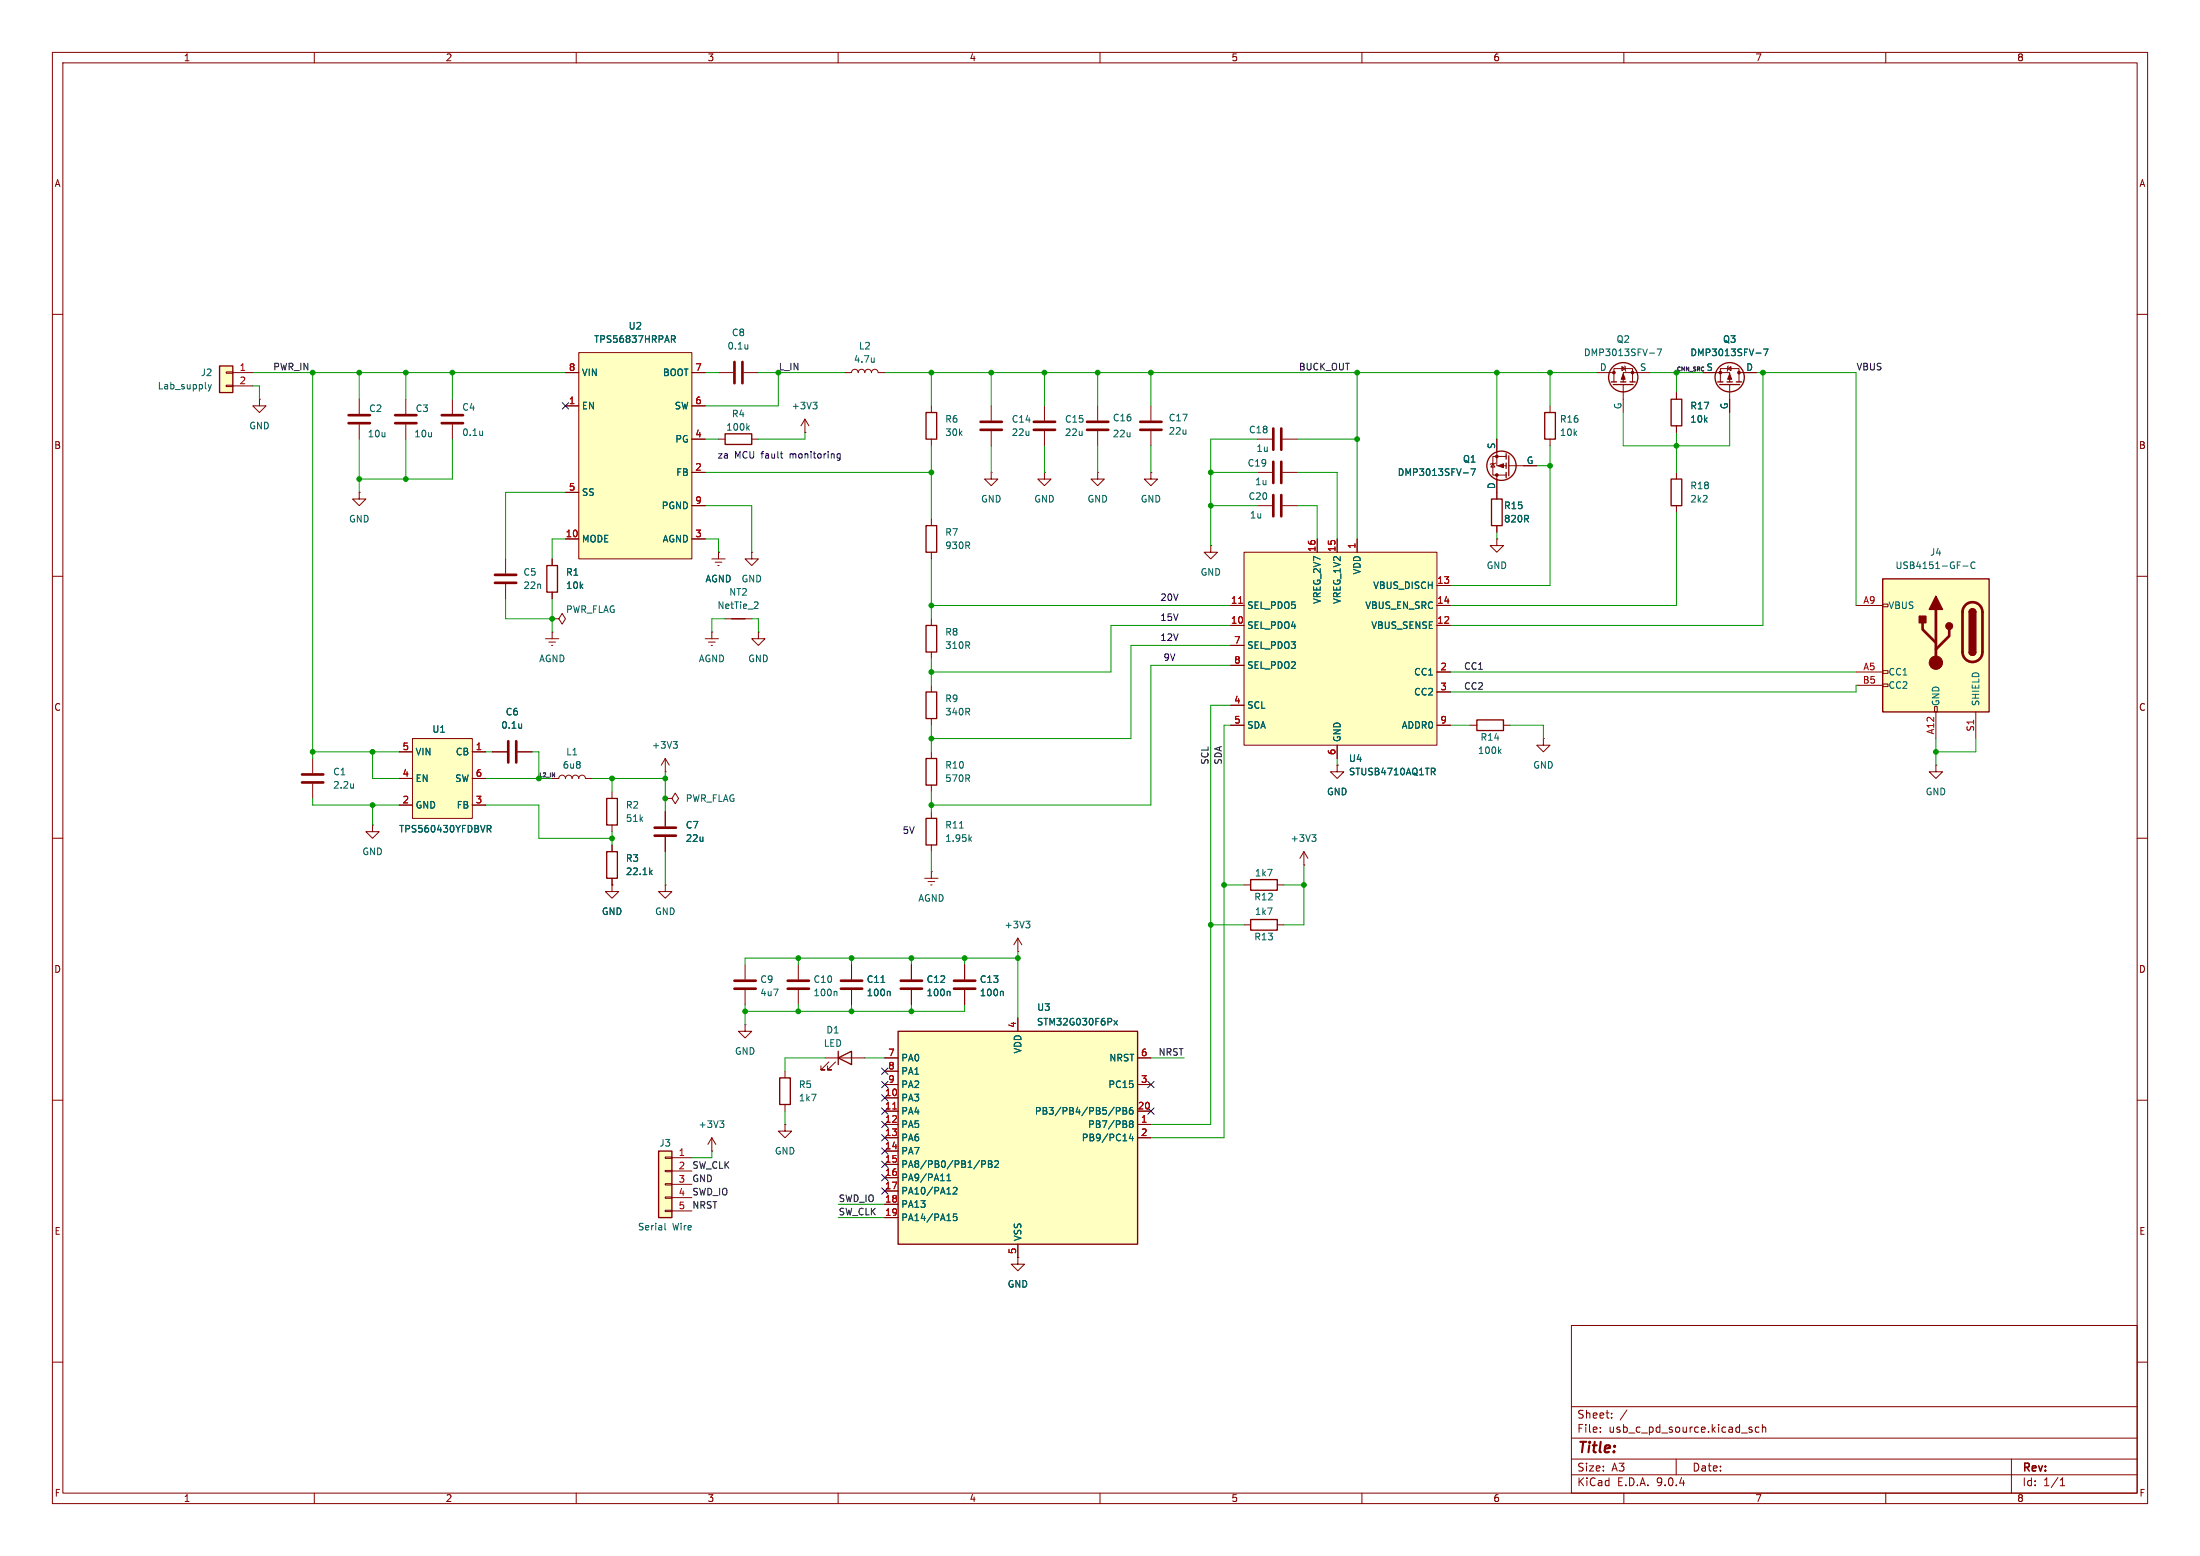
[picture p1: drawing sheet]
<svg xmlns="http://www.w3.org/2000/svg" width="420mm" height="297mm" viewBox="0 0 420 297" stroke-linecap="round" stroke-linejoin="round" font-family="sans-serif">
<g fill="none" stroke="#840000" stroke-width=".19">
<path d="M10 10h400v277h-400zM12 12h396v273h-396zM60 10v2M110 10v2M160 10v2M210 10v2M260 10v2M310 10v2M360 10v2M10 60h2M199.4 77.5v2.8M209.5 77.5v2.8"/>
<path d="M219.7 77.5v2.8M295.9 77.5v1.2M304.8 71.1h3.3M308.1 72.9v-2.5h3.6v2.5M309.6 70l.7 .4-.7 .3zM309.9 73.4v5.3M310.1 69.9l.3 1M315 71.1h-5.1v1.8M320 74.9v1.3M325.1 71.1h5.1v1.8M328.4 72.9v-2.5h3.6v2.5M329.8 70.4l.7-.4v.7z"/>
<path d="M329.9 69.9l-.2 1M330.2 73.4v5.3M332 71.1h3.3M408 60h2M137.2 83.8h1.2M143.5 83.8h1.3M153.7 82.6h.1M153.7 80l-.8 1.3M153.7 80l.7 1.3M153.7 80v2.6M189.2 90.2v1.2h1.3l-1.3 1.3-1.2-1.3h1.2M189.2 90.2h.1"/>
<path d="M199.4 90.2v1.2h1.3l-1.3 1.3-1.3-1.3h1.3M199.4 90.2h.1M199.4 82.3v2.8M209.5 90.2v1.2h1.3l-1.3 1.3-1.2-1.3h1.2M209.5 90.2h.1M209.5 82.3v2.8M219.7 82.3v2.8M240 83.8h2.8M244.9 83.8h2.7M295.9 83.8v1.3M320 81.3v1.3M320 90.2v1.2"/>
<path d="M320 96.5v1.3M10 110h2M96.5 106.7v2.8M96.5 111.5v2.8M135.9 106.7h2.5M136.5 107.3h1.3M137 108h.3M137.2 105.4h.1M137.2 105.4v1.3M177.8 118.1v1.3M408 110h2M177.8 124.5v1.2"/>
<path d="M280.7 138.4h1.2M287 138.4h1.3M10 160h2M127 152.4h1.3l.6-1 .6 1-.6 1-.6-1M127 152.4h.1M127 147.3h.1M127 144.8l-.8 1.3M127 144.8l.8 1.3M127 144.8v2.5M127 154.9v2.8M127 159.8v2.8M294.6 141v1.2h1.3l-1.3 1.3-1.2-1.3h1.2"/>
<path d="M294.6 141h.1M369.6 146.1v1.2h1.2l-1.2 1.3-1.3-1.3h1.3M369.6 146.1h.1M408 160h2M116.8 168.9v1.3h1.3l-1.3 1.3-1.2-1.3h1.2M116.8 168.9h.1M116.8 161.3v1.3M116.8 167.6v1.3M194.3 179.1l-.8 1.2M194.3 179.1l.8 1.2M194.3 179.1v2.5M237.5 176.5h1.3"/>
<path d="M237.5 168.9h1.3M243.8 176.5h1.3M243.8 168.9h1.3M142.2 184.2v2.7M142.2 189v2.8M174 184.2v2.7M174 189v2.8M184.1 184.2v2.7M184.1 189v2.8M194.3 181.6h.1M10 210h2M408 210h2"/>
<path d="M300 253h108v32h-108zM10 260h2M300 278.5h108M300 274.5h108M300 268.5h108M305.5 273.2v.2M305.5 272.5v.1M307.7 270.5v.2M307.7 269.8v.1M310.6 269.1l-1.3 1.9M320 278.5v3M333.9 272.8l.5 .2 .1 .1-.1 .2-.4 .1"/>
<path d="M333.9 272.5h.5M335.8 272.5l-.4-.1-.3 .3 .1 .6h.6M336.4 272.5l.3-.1 .3 .1 .1 .9M336.4 271.9v1.5M384 278.5v6.5M408 260h2M60 285v2M110 285v2M160 285v2M210 285v2M260 285v2M300 281.5h108"/>
<path d="M310 285v2M360 285v2M393.3 283.6h.9M393.3 282.5l.4-.4v1.5"/>
</g>
<g fill="none" stroke="#840000" stroke-width=".51">
<path d="M197.4 82h4M197.4 80.5h4M207.5 82h4.1M207.5 80.5h4.1M217.7 82h4M217.7 80.5h4M243.1 81.8v4.1M244.6 81.8v4.1M94.5 109.7h4.1M94.5 111.3h4.1M125 159.5h4M125 158h4"/>
<path d="M140.2 187.2h4.1M140.2 188.7h4.1M172 187.2h4M172 188.7h4M182.1 187.2h4.1M182.1 188.7h4.1"/>
</g>
<g fill="none" stroke="#840000" stroke-width=".25">
<path d="M294.9 78.7h2v5.1h-2zM307.6 72.9h1M308 73.4h3.8M309.4 72.9h1M311.1 72.9h1.1M319 76.2h2.1v5.1h-2.1zM327.9 72.9h1M328.3 73.4h3.8M329.7 72.9h1M331.5 72.9h1M138.4 82.8h5.1v2h-5.1zM319 91.4h2.1v5.1h-2.1z"/>
<path d="M176.8 119.4h2v5.1h-2zM281.9 137.4h5.1v2h-5.1zM115.8 162.6h2.1v5h-2.1zM238.8 175.5h5v2h-5zM238.8 167.9h5v2h-5z"/>
<circle cx="309.9" cy="72" r="2.79"/>
<circle cx="330.2" cy="72" r="2.79"/>
</g>
<g fill="#840000" stroke="#840000" stroke-width=".19">
<path d="M330.2 71.4l.4 1h-.8z"/>
<path d="M309.9 71.4l.4 1h-.8z"/>
<circle cx="332" cy="71.1" r=".25"/>
<circle cx="328.4" cy="71.1" r=".25"/>
<circle cx="308.1" cy="71.1" r=".25"/>
<circle cx="311.7" cy="71.1" r=".25"/>
</g>
<g fill="none" stroke="#006464" stroke-width=".19">
<path d="M155.2 76.8h.8l-.5 .5M155.7 77.3l.3 .2v.3l-.3 .2M314.9 67.4h1M316.4 66.6h.8l-.5 1.3M335.2 67.4h1M336.7 66.6h.8l-.5 1.3M142.7 81.6l.4 .5M143.1 81.3l-.5 .5M128.5 141.5h.8l-.4 .5M129.1 142l.2 .3v.3l-.2 .2M286.2 143.4l.4 .4M286.6 143l-.5 .5"/>
<path d="M124.1 166.5l.4 .4M124.5 166.1l-.5 .5M195.8 175.8h.8l-.4 .5M196.4 176.3l.2 .3v.3l-.2 .2M181.2 189.2l.2 .2v.7M191.3 189.2l.2 .2v.7"/>
</g>
<path d="M110.5 67.3h21.6v39.4h-21.6z" fill="#ffffc2"/>
<g fill="none" stroke="#840000" stroke-width=".19">
<path d="M107.9 71.1h2.6M107.9 77.5h2.6M110.5 67.3h21.6v39.4h-21.6zM132.1 71.1h2.5M132.1 77.5h2.5M107.9 94h2.6M132.1 83.8h2.5M132.1 90.2h2.5M132.1 96.5h2.5M105.4 106.7v1.3M105.4 113v1.3M107.9 102.9h2.6"/>
<path d="M132.1 102.9h2.5"/>
</g>
<path d="M128.2 64.1h.5l.2 .2-.1 .4h-.6M128.5 64.7l.4 .6" fill="none" stroke="#006464" stroke-width=".19"/>
<path d="M104.4 108h2v5h-2z" fill="none" stroke="#840000" stroke-width=".25"/>
<path d="M237.5 105.4h36.8v36.8h-36.8z" fill="#ffffc2"/>
<g fill="none" stroke="#840000" stroke-width=".19">
<path d="M177.8 77.5v1.2M189.2 77.5v2.8M177.8 83.8v1.3M177.8 99.1v1.2M189.2 82.3v2.8M219.7 90.2v1.2h1.3l-1.3 1.3-1.3-1.3h1.3M219.7 90.2h.1M240 96.5h2.8M240 90.2h2.8M244.9 96.5h2.7M244.9 90.2h2.7M285 88.5l.4 .7h-.8z"/>
<path d="M285.5 88.4l-1 .2M285.7 83.8v5.1h1.8M285.7 90.7v4.6M287.5 87.1h-2.5v3.6h2.5M288 88.9h5.4M143.5 105.4v1.3h1.3l-1.3 1.3-1.3-1.3h1.3M143.5 105.4h.1M177.8 105.4v1.3M231.1 104.1v1.3h1.3l-1.3 1.3-1.2-1.3h1.2M231.1 104.1h.1M234.9 115.6h2.6M234.9 119.4h2.6"/>
<path d="M237.5 105.4h36.8v36.8h-36.8zM251.5 102.9v2.5M255.3 102.9v2.5M259.1 102.9v2.5M274.3 115.6h2.6M274.3 119.4h2.6M274.3 111.8h2.6M285.7 102.9v1.2h1.3l-1.3 1.3-1.2-1.3h1.2M285.7 102.9h.1M285.7 100.3v1.3M144.8 120.7v1.2h1.2l-1.2 1.3-1.3-1.3h1.3M144.8 120.7h.1"/>
<path d="M177.8 130.8v1.3M177.8 137.2v1.2M234.9 123.2h2.6M234.9 127h2.6M234.9 134.6h2.6M234.9 138.4h2.6M274.3 138.4h2.6M274.3 128.3h2.6M274.3 132.1h2.6M116.8 151.1v1.3M116.8 157.5v1.3M177.8 143.5v1.3"/>
<path d="M177.8 149.9v1.2M177.8 154.9v1.3M255.3 146.1v1.2h1.2l-1.2 1.3-1.3-1.3h1.3M255.3 146.1h.1M255.3 142.2v2.6M127 168.9v1.3h1.3l-1.3 1.3-1.3-1.3h1.3M127 168.9h.1M176.5 167.6h2.6M177.2 168.3h1.2M177.7 168.9h.2M177.8 166.4h.1M177.8 161.3v1.3"/>
<path d="M177.8 166.4v1.2M248.9 165.1h.1M248.9 162.6l-.7 1.2M248.9 162.6l.8 1.2M248.9 162.6v2.5M152.4 184.2v2.7M152.4 189v2.8M162.6 184.2v2.7M162.6 189v2.8"/>
</g>
<path d="M236.5 115.2h.7" fill="none" stroke="#a90000" stroke-width=".19"/>
<path d="M279.3 90.3h1M280.8 89.5h.8l-.5 1.2M183.2 158.1h.7M185.5 159.8l-.5 .4M250.4 159.3h.8l-.4 .5M251 159.8l.2 .3v.3l-.2 .2M273.2 146.6h.5l.3 .3-.1 .3-.7 .1M273.6 147.3l.4 .6M185.1 160.1l.4 .5M159.6 189.2l.2 .2v.7M168.2 187.5h.7M169.8 189.2l.1 .2v.7" fill="none" stroke="#006464" stroke-width=".19"/>
<path d="M187.2 82h4.1M187.2 80.5h4.1M243.1 88.1v4.1M243.1 94.5v4.1M244.6 88.1v4.1M244.6 94.5v4.1M150.4 187.2h4M150.4 188.7h4M160.5 187.2h4.1M160.5 188.7h4.1" fill="none" stroke="#840000" stroke-width=".51"/>
<g fill="none" stroke="#840000" stroke-width=".25">
<path d="M176.8 78.7h2v5.1h-2zM284.7 95.3h2.1v5h-2.1zM287.5 86.6v1M287.5 88.4v1M287.5 90.2v1M288 87v3.8M176.8 100.3h2v5.1h-2zM176.8 132.1h2v5.1h-2zM115.8 152.4h2.1v5.1h-2.1zM176.8 144.8h2v5.1h-2zM176.8 156.2h2v5.1h-2z"/>
<circle cx="286.6" cy="88.9" r="2.79"/>
</g>
<g fill="#840000" stroke="#840000" stroke-width=".19">
<path d="M286 88.9l1-.4v.8z"/>
<circle cx="285.7" cy="90.7" r=".25"/>
<circle cx="285.7" cy="87.1" r=".25"/>
</g>
<path d="M359.4 110.5h20.3v25.4h-20.3z" fill="#ffffc2"/>
<g fill="none" stroke="#840000" stroke-width=".19">
<path d="M137.2 71.1h2.8M142 71.1h2.8M105.4 118.1h1.3l.6-1 .6 1-.6 1-.6-1M105.4 118.1h.1M354.3 115.6h5.1M359.4 115.3h1v.5h-1zM104.1 121.9h2.6M104.8 122.6h1.2M105.3 123.2h.2M105.4 120.7h.1M105.4 120.7v1.2M134.6 121.9h2.6"/>
<path d="M135.3 122.6h1.2M135.8 123.2h.2M135.9 120.7h.1M135.9 120.7v1.2M354.3 128.3h5.1M354.3 130.8h5.1M359.4 128h1v.5h-1zM359.4 130.6h1v.5h-1zM369.3 134.9h.5v1h-.5zM369.6 135.9v5.1M377.2 135.9v5.1M59.7 144.8v2.8"/>
<path d="M59.7 149.6v2.8M71.1 157.5v1.3h1.3l-1.3 1.2-1.3-1.2h1.3M71.1 157.5h.1M94 143.5h2.8M98.8 143.5h2.8"/>
</g>
<path d="M359.4 110.5h20.3v25.4h-20.3zM375.9 116.8a.64 .64 0 0 1 .7-.6 .64 .64 0 0 1 .6 .6M375.9 124.5a.64 .64 0 0 0 .7 .6 .64 .64 0 0 0 .6-.6" fill="none" stroke="#840000" stroke-width=".25"/>
<path d="M140.2 69.1v4.1M141.7 69.1v4.1M367 118.9v1.2l2.6 2.6M369.6 116.3v10.2M375.2 115.5a1.91 1.91 0 0 1 2.1-.4 1.91 1.91 0 0 1 1.2 1.7v7.7a1.91 1.91 0 0 1-1.9 1.9 1.91 1.91 0 0 1-2-1.9l.1-7.8 .1-.6zM372.1 120.1v1.3l-2.5 2.6M57.7 147.8h4M57.7 149.4h4M97 141.5v4M98.6 141.5v4" fill="none" stroke="#840000" stroke-width=".51"/>
<g fill="#840000" stroke="#840000" stroke-width=".25">
<path d="M375.9 116.8h1.3v7.7h-1.3z"/>
<path d="M376.1 116.4a.64 .64 0 0 1 .7-.1 .64 .64 0 0 1 .4 .5h-1.3z"/>
<path d="M375.9 124.5h1.3a.64 .64 0 0 1-.6 .6 .64 .64 0 0 1-.7-.6z"/>
<path d="M369.6 113.8l1.2 2.5h-2.5z"/>
<path d="M366.4 117.6h1.3v1.3h-1.3z"/>
<circle cx="372.1" cy="119.5" r=".63"/>
</g>
<circle cx="369.6" cy="126.5" r="1.27" fill="#840000" stroke="#840000" stroke-width=".19"/>
<path d="M142.8 65.8v.8M142.8 66.5l-.1 .1M374.7 108h1M377 107.4a.6 .6 0 0 0-.8 .4 .6 .6 0 0 0 .6 .7l.2-.1M99.6 138.2v.8M99.6 138.9h-.1M67.5 149.6v.8M67.5 150.3l-.1 .1" fill="none" stroke="#006464" stroke-width=".19"/>
<path d="M78.7 141h11.5v15.2h-11.5z" fill="#ffffc2"/>
<path d="M76.2 143.5h2.5M76.2 148.6h2.5M76.2 153.7h2.5M78.7 141h11.5v15.2h-11.5zM90.2 143.5h2.5M90.2 148.6h2.5M90.2 153.7h2.5M105.4 148.6h1.3a.64 .64 0 0 1 .6-.6 .64 .64 0 0 1 .6 .6 .64 .64 0 0 1 .7-.6 .64 .64 0 0 1 .6 .6 .64 .64 0 0 1 .7-.6 .64 .64 0 0 1 .6 .6 .64 .64 0 0 1 .6-.6 .64 .64 0 0 1 .7 .6h1.2" fill="none" stroke="#840000" stroke-width=".19"/>
<path d="M93 157.6h.5l.2 .2-.1 .4h-.6M93.3 158.2l.4 .6" fill="none" stroke="#006464" stroke-width=".19"/>
<path d="M41.9 69.9h2.5v5h-2.5z" fill="#ffffc2"/>
<path d="M41.9 69.9h2.5v5h-2.5zM139.7 118.1h2.5M160 201.9l2.6-1.2v2.5zM160 200.7v2.5" fill="none" stroke="#840000" stroke-width=".25"/>
<g fill="none" stroke="#840000" stroke-width=".19">
<path d="M43.2 71h1.2v.2h-1.2zM43.2 73.5h1.2v.3h-1.2zM44.4 71.1h3.9M44.4 73.7h3.9M49.5 76.2v1.3h1.3l-1.3 1.2-1.2-1.2h1.2M49.5 76.2h.1M68.6 76.2v2.8M77.5 76.2v2.8M86.4 76.2v2.8M68.6 94v1.3h1.2l-1.2 1.2-1.3-1.2h1.3M68.6 94h.1M68.6 81v2.8"/>
<path d="M77.5 81v2.8M86.4 81v2.8M138.4 118.1h5.1M157.5 201.9h7.6M158.2 202.7l-1.5 1.5h.8h-.8v-.7M159.5 202.7l-1.5 1.5h.7h-.7v-.7"/>
</g>
<path d="M39.7 73.4l.3 .8M40 74.2l-.3 .5M40.3 73.4l-.3 .8M92.1 82.3v.8M92.1 83v.1M144.5 114.9l.2 .2v.3l-.8 .7h.8" fill="none" stroke="#006464" stroke-width=".19"/>
<path d="M66.5 79.2h4.1M75.4 79.2h4.1M84.3 79.2h4.1M66.5 80.8h4.1M75.4 80.8h4.1M84.3 80.8h4.1" fill="none" stroke="#840000" stroke-width=".51"/>
<path d="M171.4 196.9h45.8v40.6h-45.8z" fill="#ffffc2"/>
<path d="M171.4 196.9h45.8v40.6h-45.8z" fill="none" stroke="#840000" stroke-width=".25"/>
<g fill="none" stroke="#840000" stroke-width=".19">
<path d="M142.2 195.6v1.3h1.3l-1.3 1.2-1.2-1.2h1.2M142.2 195.6h.1M194.3 194.3v2.6M135.9 219.7h.1M135.9 217.2l-.8 1.2M135.9 217.2l.8 1.2M135.9 217.2v2.5M168.9 201.9h2.5M168.9 207h2.5M168.9 212.1h2.5M168.9 214.6h2.5M168.9 217.2h2.5"/>
<path d="M168.9 204.5h2.5M168.9 209.6h2.5M168.9 219.7h2.5M217.2 201.9h2.5M217.2 207h2.5M217.2 212.1h2.5M217.2 214.6h2.5M217.2 217.2h2.5M168.9 222.2h2.5M168.9 224.8h2.5M168.9 227.3h2.5M168.9 229.9h2.5"/>
<path d="M168.9 232.4h2.5M194.3 237.5v2.5M194.3 240v1.3h1.3l-1.3 1.3-1.3-1.3h1.3M194.3 240h.1"/>
</g>
<g fill="none" stroke="#006464" stroke-width=".19">
<path d="M212.7 194.8l.6 .9M213.3 194.8l-.6 .9M137.4 213.9h.8l-.4 .5M137.9 214.4l.3 .3v.3l-.3 .2M213.1 212.1l.6-.1 .1-.2v-.3l-.7-.1v1.3M214.4 211.4h.4l.2 .2-.2 .4 .2 .1 .1 .3-.2 .3h-.5zM214.4 212h.4M215.8 214.5l-.2-.3 .2-.3h.3l.2 .3-.2 .3M215.8 214.5l-.2 .2 .1 .4 .1 .1 .4-.1 .1-.1v-.3l-.2-.2M215.8 214.5h.3M215.9 216.4l-.3 .9h.8M216.2 211.4l-.4 .1a.86 .86 0 0 0 0 1.2l.5-.2v-.4l-.2-.2h-.4l-.1 .2"/>
<path d="M216.2 216.9v.8M180.8 225.4h.7M180.8 224.5l.3-.4v1.3M182 226.8l.5-.2 .2 .4-.8 .9h.8M182.6 231.7h-.6v.6l.2-.1 .4 .1 .1 .1-.1 .5-.1 .1-.5-.1M187.4 222.2h.6l.1-.2v-.3l-.7-.1v1.2M188.7 221.6h.4l.3 .2-.3 .4 .3 .1v.3l-.2 .2h-.5zM188.7 222.2h.4M189.9 221.7l.5-.1 .2 .3-.8 .9h.8"/>
</g>
<path d="M170.4 211.7h.7" fill="none" stroke="#a90000" stroke-width=".19"/>
<path d="M125.7 219.7h2.6v12.7h-2.6z" fill="#ffffc2"/>
<path d="M125.7 219.7h2.6v12.7h-2.6zM148.8 205.7h2.1v5.1h-2.1z" fill="none" stroke="#840000" stroke-width=".25"/>
<g fill="none" stroke="#840000" stroke-width=".19">
<path d="M107.9 71.1h2.6M107.9 77.5h2.6M132.1 71.1h2.5M132.1 77.5h2.5M161.3 71.1h1.3a.64 .64 0 0 1 .6-.6 .64 .64 0 0 1 .6 .6 .64 .64 0 0 1 .7-.6 .64 .64 0 0 1 .6 .6 .64 .64 0 0 1 .6-.6 .64 .64 0 0 1 .7 .6 .64 .64 0 0 1 .6-.6 .64 .64 0 0 1 .6 .6h1.3M320 74.9v1.3M325.1 71.1h2.6M330.2 76.2v2.5M332.7 71.1h2.6M107.9 94h2.6M132.1 83.8h2.5M132.1 90.2h2.5"/>
<path d="M132.1 96.5h2.5M285.7 83.8v2.6M285.7 91.4v3.9M290.8 88.9h2.6M320 81.3v1.3M105.4 106.7v1.3M105.4 113v1.3M107.9 102.9h2.6M132.1 102.9h2.5M137.2 105.4h.1M234.9 115.6h2.6M234.9 119.4h2.6"/>
<path d="M251.5 102.9v2.5M255.3 102.9v2.5M259.1 102.9v2.5M274.3 115.6h2.6M274.3 119.4h2.6M274.3 111.8h2.6M285.7 100.3v1.3M234.9 123.2h2.6M234.9 127h2.6M234.9 134.6h2.6M234.9 138.4h2.6M274.3 138.4h2.6"/>
<path d="M274.3 128.3h2.6M274.3 132.1h2.6M76.2 143.5h2.5M76.2 148.6h2.5M76.2 153.7h2.5M90.2 143.5h2.5M90.2 148.6h2.5M90.2 153.7h2.5M94 143.5h2.8M98.8 143.5h2.8M127 154.9v2.8M127 159.8v2.8"/>
<path d="M255.3 146.1h.1M255.3 142.2v2.6M116.8 168.9h.1M116.8 161.3v1.3M116.8 167.6v1.3M162.6 184.2v2.7M162.6 189v2.8M174 184.2v2.7M174 189v2.8M184.1 184.2v2.7M184.1 189v2.8M194.3 194.3v2.6"/>
<path d="M149.9 214.6v1.3h1.2l-1.2 1.3-1.3-1.3h1.3M149.9 214.6h.1M149.9 204.5v1.2M149.9 210.8v1.3M168.9 201.9h2.5M168.9 207h2.5M168.9 212.1h2.5M168.9 214.6h2.5M168.9 217.2h2.5M168.9 204.5h2.5M168.9 209.6h2.5M168.9 219.7h2.5"/>
<path d="M217.2 201.9h2.5M217.2 207h2.5M217.2 212.1h2.5M217.2 214.6h2.5M217.2 217.2h2.5M127 220.9h1.3v.2h-1.3zM127 223.4h1.3v.2h-1.3zM127 225.9h1.3v.3h-1.3zM127 228.5h1.3v.2h-1.3zM127 231h1.3v.3h-1.3zM128.3 221h3.8M128.3 223.5h3.8"/>
<path d="M128.3 226.1h3.8M128.3 228.6h3.8M128.3 231.1h3.8M168.9 222.2h2.5M168.9 224.8h2.5M168.9 227.3h2.5M168.9 229.9h2.5M168.9 232.4h2.5M194.3 237.5v2.5M194.3 240h.1"/>
</g>
<g fill="none" stroke="#006464" stroke-width=".19">
<path d="M128.2 64.1h.5l.2 .2-.1 .4h-.6M128.5 64.7l.4 .6M166.9 68.3v.9M166.9 69l-.1 .1M335.2 67.4h1M336.7 66.6h.8l-.5 1.3M279.3 90.3h1M280.8 89.5h.8l-.5 1.2M99.6 138.2v.8M99.6 138.9h-.1M93 157.6h.5l.2 .2-.1 .4h-.6M93.3 158.2l.4 .6"/>
<path d="M273.2 146.6h.5l.3 .3-.1 .3-.7 .1M273.6 147.3l.4 .6M124.1 166.5l.4 .4M124.5 166.1l-.5 .5M168.2 187.5h.7M169.8 189.2l.1 .2v.7M181.2 189.2l.2 .2v.7M191.3 189.2l.2 .2v.7M212.7 194.8l.6 .9M213.3 194.8l-.6 .9M213.1 212.1l.6-.1 .1-.2v-.3l-.7-.1v1.3M214.4 211.4h.4l.2 .2-.2 .4 .2 .1 .1 .3-.2 .3h-.5z"/>
<path d="M214.4 212h.4M215.8 214.5l-.2-.3 .2-.3h.3l.2 .3-.2 .3M215.8 214.5l-.2 .2 .1 .4 .1 .1 .4-.1 .1-.1v-.3l-.2-.2M215.8 214.5h.3M215.9 216.4l-.3 .9h.8M216.2 211.4l-.4 .1a.86 .86 0 0 0 0 1.2l.5-.2v-.4l-.2-.2h-.4l-.1 .2M216.2 216.9v.8M126.9 233.5v1.1l.2 .2M180.8 225.4h.7M180.8 224.5l.3-.4v1.3M182 226.8l.5-.2 .2 .4-.8 .9h.8M182.6 231.7h-.6v.6l.2-.1 .4 .1 .1 .1-.1 .5-.1 .1-.5-.1"/>
<path d="M187.4 222.2h.6l.1-.2v-.3l-.7-.1v1.2M188.7 221.6h.4l.3 .2-.3 .4 .3 .1v.3l-.2 .2h-.5zM188.7 222.2h.4M189.9 221.7l.5-.1 .2 .3-.8 .9h.8"/>
</g>
<g fill="none" stroke="#009600" stroke-width=".19">
<path d="M48.3 71.1h59.6M48.3 73.7h1.2v2.5M59.7 71.1v73.7M68.6 71.1v5.1M77.5 71.1v5.1M86.4 71.1v5.1M134.6 71.1h2.6M144.8 71.1h16.5M148.6 71.1v6.4h-14M168.9 71.1h135.9M177.8 71.1v6.4M189.2 71.1v6.4"/>
<path d="M199.4 71.1v6.4M209.5 71.1v6.4M219.7 71.1v6.4M259.1 71.1v31.8M285.7 71.1v12.7M295.9 71.1v6.4M309.9 78.7v6.4h20.3v-6.4M315 71.1h10.1M320 71.1v3.8M335.3 71.1h19v44.5M336.5 71.1v48.3h-59.6M68.6 83.8v10.2"/>
<path d="M77.5 83.8v7.6M86.4 83.8v7.6h-17.8M107.9 94h-11.4v12.7M134.6 96.5h8.9v8.9M134.6 83.8h2.6M134.6 90.2h43.2M153.7 82.6v1.2h-8.9M177.8 85.1v14M189.2 85.1v5.1M199.4 85.1v5.1M209.5 85.1v5.1M219.7 85.1v5.1"/>
<path d="M231.1 96.5h8.9M231.1 90.2h8.9M240 83.8h-8.9v20.3M247.6 96.5h3.9v6.4M247.6 83.8h11.5M247.6 90.2h7.7v12.7M293.4 88.9h2.5M295.9 85.1v26.7h-19M320 82.6v7.6M320 97.8v17.8h-43.1M96.5 114.3v3.8h8.9M105.4 114.3v6.4"/>
<path d="M107.9 102.9h-2.5v3.8M134.6 102.9h2.6v2.5M138.4 118.1h-2.5v2.6M143.5 118.1h1.3v2.6M177.8 106.7v11.4M177.8 115.6h57.1M234.9 119.4h-22.8v8.9h-34.3M285.7 101.6v1.3M177.8 125.7v5.1M177.8 138.4v5.1M234.9 123.2h-19v17.8h-38.1M234.9 127h-15.2v26.7h-41.9"/>
<path d="M234.9 134.6h-3.8v80h-11.4M234.9 138.4h-1.2v78.8h-14M276.9 138.4h3.8M276.9 128.3h77.4M288.3 138.4h6.3v2.6M354.3 130.8v1.3h-77.4M59.7 152.4v1.3h16.5M59.7 143.5h16.5M71.1 143.5v5.1h5.1M71.1 153.7v3.8M92.7 153.7h10.2v6.3h13.9M92.7 148.6h12.7"/>
<path d="M92.7 143.5h1.3M101.6 143.5h1.3v5.1M113 148.6h14M116.8 148.6v2.5M116.8 158.8v2.5M127 147.3v7.6M177.8 151.1v3.8M255.3 144.8v1.3M369.6 141v5.1M377.2 141v2.5h-7.6M127 162.6v6.3M177.8 162.6v3.8"/>
<path d="M231.1 176.5h6.4M233.7 168.9h3.8M245.1 168.9h3.8M248.9 165.1v11.4h-3.8M142.2 191.8v3.8M152.4 182.9v1.3M152.4 191.8v1.2M162.6 182.9v1.3M162.6 191.8v1.2M174 182.9v1.3M174 191.8v1.2M184.1 191.8v1.2h-41.9"/>
<path d="M184.1 182.9v1.3M194.3 182.9h-52.1v1.3M194.3 181.6v12.7M135.9 219.7v1.3h-3.8M149.9 212.1v2.5M157.5 201.9h-7.6v2.6M165.1 201.9h3.8M219.7 201.9h6.4M160 232.4h8.9M160 229.9h8.9"/>
</g>
<g fill="none" stroke="#000084" stroke-width=".19">
<path d="M107.3 76.9l1.3 1.2M108.6 76.9l-1.3 1.2M168.3 214l1.2 1.2M168.3 219.1l1.2 1.2M168.3 216.6l1.2 1.2M168.3 211.5l1.2 1.2M168.3 208.9l1.2 1.3M168.3 206.4l1.2 1.2M168.3 203.9l1.2 1.2M169.5 214l-1.2 1.2M169.5 219.1l-1.2 1.2M169.5 216.6l-1.2 1.2"/>
<path d="M169.5 211.5l-1.2 1.2M169.5 208.9l-1.2 1.3M169.5 206.4l-1.2 1.2M169.5 203.9l-1.2 1.2M219.1 206.4l1.2 1.2M219.1 211.5l1.2 1.2M220.3 206.4l-1.2 1.2M220.3 211.5l-1.2 1.2M168.3 221.6l1.2 1.3M168.3 226.7l1.2 1.2M168.3 224.2l1.2 1.2M169.5 221.6l-1.2 1.3"/>
<path d="M169.5 226.7l-1.2 1.2M169.5 224.2l-1.2 1.2"/>
</g>
<path d="M149 86.6h.4M149.3 87.5h.1M159.8 87.2l.2 .3 .4-.1M160.4 86.7l-.4-.1-.2 .2M160.4 86.6v1l-.2 .3-.3-.1" fill="none" stroke="#0000c2" stroke-width=".19"/>
<path d="M236.5 115.2h.7M170.4 211.7h.7" fill="none" stroke="#a90000" stroke-width=".19"/>
<g fill="#009600" stroke="#009600" stroke-width=".19">
<circle cx="285.7" cy="71.1" r=".46"/>
<circle cx="295.9" cy="71.1" r=".46"/>
<circle cx="320" cy="71.1" r=".46"/>
<circle cx="320" cy="85.1" r=".46"/>
<circle cx="295.9" cy="88.9" r=".46"/>
<circle cx="231.1" cy="176.5" r=".46"/>
<circle cx="233.7" cy="168.9" r=".46"/>
<circle cx="194.3" cy="182.9" r=".46"/>
<circle cx="184.1" cy="182.9" r=".46"/>
<circle cx="248.9" cy="168.9" r=".46"/>
<circle cx="219.7" cy="71.1" r=".46"/>
<circle cx="209.5" cy="71.1" r=".46"/>
<circle cx="199.4" cy="71.1" r=".46"/>
<circle cx="231.1" cy="96.5" r=".46"/>
<circle cx="231.1" cy="90.2" r=".46"/>
<circle cx="259.1" cy="83.8" r=".46"/>
<circle cx="259.1" cy="71.1" r=".46"/>
<circle cx="369.6" cy="143.5" r=".46"/>
<circle cx="336.5" cy="71.1" r=".46"/>
<circle cx="177.8" cy="153.7" r=".46"/>
<circle cx="177.8" cy="141" r=".46"/>
<circle cx="152.4" cy="182.9" r=".46"/>
<circle cx="174" cy="182.9" r=".46"/>
<circle cx="127" cy="148.6" r=".46"/>
<circle cx="127" cy="152.4" r=".46"/>
<circle cx="86.4" cy="71.1" r=".46"/>
<circle cx="105.4" cy="118.1" r=".46"/>
<circle cx="116.8" cy="160" r=".46"/>
<circle cx="59.7" cy="143.5" r=".46"/>
<circle cx="102.9" cy="148.6" r=".46"/>
<circle cx="71.1" cy="153.7" r=".46"/>
<circle cx="71.1" cy="143.5" r=".46"/>
<circle cx="116.8" cy="148.6" r=".46"/>
<circle cx="59.7" cy="71.1" r=".46"/>
<circle cx="77.5" cy="91.4" r=".46"/>
<circle cx="68.6" cy="91.4" r=".46"/>
<circle cx="68.6" cy="71.1" r=".46"/>
<circle cx="77.5" cy="71.1" r=".46"/>
<circle cx="162.6" cy="182.9" r=".46"/>
<circle cx="162.6" cy="193" r=".46"/>
<circle cx="152.4" cy="193" r=".46"/>
<circle cx="174" cy="193" r=".46"/>
<circle cx="142.2" cy="193" r=".46"/>
<circle cx="177.8" cy="71.1" r=".46"/>
<circle cx="177.8" cy="115.6" r=".46"/>
<circle cx="177.8" cy="128.3" r=".46"/>
<circle cx="177.8" cy="90.2" r=".46"/>
<circle cx="189.2" cy="71.1" r=".46"/>
</g>
<text font-size="2.8" fill="#840000" x="301" y="277.9">Title:</text>
<g font-size="2.1" fill="#840000">
<text x="301" y="273.7">File:</text>
<text x="301" y="271">Sheet:</text>
<text x="307.1" y="273.7">usb_c_pd_source.kicad_sch</text>
<text x="301" y="281.1">Size:</text>
<text x="307.6" y="281.1">A3</text>
<text x="323" y="281.1">Date:</text>
<text x="386" y="281.3">Rev:</text>
<text x="301" y="283.9">KiCad</text>
<text x="308.7" y="283.9">E.D.A.</text>
<text x="316.3" y="283.9">9.0.4</text>
<text x="386" y="283.9">Id:</text>
<text x="390.1" y="283.9">1/1</text>
</g>
<g font-size="1.8" fill="#840000">
<text x="35" y="11.9">1</text>
<text x="85" y="11.9">2</text>
<text x="135" y="11.9">3</text>
<text x="185" y="11.9">4</text>
<text x="235" y="11.9">5</text>
<text x="285" y="11.9">6</text>
<text x="335" y="11.9">7</text>
<text x="385" y="11.9">8</text>
<text x="10.3" y="35.9">A</text>
<text x="408.3" y="35.9">A</text>
<text x="10.3" y="85.9">B</text>
<text x="408.2" y="85.9">B</text>
<text x="10.3" y="135.9">C</text>
<text x="408.2" y="135.9">C</text>
<text x="10.3" y="185.9">D</text>
<text x="408.2" y="185.9">D</text>
<text x="10.3" y="235.9">E</text>
<text x="408.3" y="235.9">E</text>
<text x="10.3" y="285.9">F</text>
<text x="35" y="286.9">1</text>
<text x="85" y="286.9">2</text>
<text x="135" y="286.9">3</text>
<text x="185" y="286.9">4</text>
<text x="235" y="286.9">5</text>
<text x="285" y="286.9">6</text>
<text x="335" y="286.9">7</text>
<text x="385" y="286.9">8</text>
<text x="408.3" y="285.9">F</text>
</g>
<g font-size="1.8" fill="#006464">
<text x="113.3" y="65.6">TPS56837HRPAR</text>
<text x="119.9" y="63.1">U2</text>
<text x="139.6" y="64.4">C8</text>
<text x="308.5" y="65.6">Q2</text>
<text x="328.8" y="65.6">Q3</text>
<text x="38.2" y="72">J2</text>
<text x="111" y="72">VIN</text>
<text x="126.5" y="72">BOOT</text>
<text x="138.8" y="66.9">0.1u</text>
<text x="162.9" y="69.4">4.7u</text>
<text x="163.9" y="66.9">L2</text>
<text x="302.3" y="68.2">DMP3013SFV-7</text>
<text x="305.3" y="70.9">D</text>
<text x="313" y="70.9">S</text>
<text x="322.6" y="68.2">DMP3013SFV-7</text>
<text x="325.7" y="70.9">S</text>
<text x="333.3" y="70.9">D</text>
<text x="30" y="74.5">Lab_supply</text>
<text x="47.5" y="82.1">GND</text>
<text x="70.1" y="83.7">10u</text>
<text x="70.4" y="78.8">C2</text>
<text x="79" y="83.7">10u</text>
<text x="79.3" y="78.8">C3</text>
<text x="88.1" y="78.6">C4</text>
<text x="88.1" y="83.4">0.1u</text>
<text x="111" y="78.3">EN</text>
<text x="128.7" y="78.3">SW</text>
<text x="138.5" y="82.4">100k</text>
<text x="139.6" y="79.9">R4</text>
<text x="151" y="78.3">+3V3</text>
<text x="180.3" y="80.9">R6</text>
<text x="180.3" y="83.4">30k</text>
<text x="193" y="80.9">C14</text>
<text x="193" y="83.4">22u</text>
<text x="203.2" y="80.9">C15</text>
<text x="203.2" y="83.4">22u</text>
<text x="212.4" y="80.6">C16</text>
<text x="212.4" y="83.7">22u</text>
<text x="223" y="80.6">C17</text>
<text x="223" y="83.2">22u</text>
<text x="238.3" y="82.9">C18</text>
<text x="297.7" y="83.4">10k</text>
<text x="297.7" y="80.9">R16</text>
<text x="309.6" y="78.2" transform="rotate(-90 309.6 78.2)">G</text>
<text x="322.6" y="80.9">10k</text>
<text x="322.6" y="78.3">R17</text>
<text x="329.9" y="78.2" transform="rotate(-90 329.9 78.2)">G</text>
<text x="128.8" y="84.7">PG</text>
<text x="238.1" y="89.3">C19</text>
<text x="239.8" y="86.5">1u</text>
<text x="279.2" y="88.5">Q1</text>
<text x="285.5" y="85.8" transform="rotate(-90 285.5 85.8)">S</text>
<text x="291.4" y="88.6">G</text>
<text x="111" y="94.8">SS</text>
<text x="129" y="91">FB</text>
<text x="238.3" y="95.6">C20</text>
<text x="239.5" y="92.8">1u</text>
<text x="266.7" y="91">DMP3013SFV-7</text>
<text x="285.5" y="93.4" transform="rotate(-90 285.5 93.4)">D</text>
<text x="322.6" y="93.6">R18</text>
<text x="66.5" y="99.9">GND</text>
<text x="126.2" y="97.4">PGND</text>
<text x="187.2" y="96.1">GND</text>
<text x="197.4" y="96.1">GND</text>
<text x="207.5" y="96.1">GND</text>
<text x="217.7" y="96.1">GND</text>
<text x="238.5" y="99.2">1u</text>
<text x="287" y="99.9">820R</text>
<text x="287" y="97.4">R15</text>
<text x="322.6" y="96.1">2k2</text>
<text x="111" y="103.7">MODE</text>
<text x="126.4" y="103.7">AGND</text>
<text x="180.3" y="102.5">R7</text>
<text x="180.3" y="105">930R</text>
<text x="368.4" y="106.3">J4</text>
<text x="99.8" y="110.1">C5</text>
<text x="99.8" y="112.6">22n</text>
<text x="108" y="110.1">R1</text>
<text x="108" y="112.6">10k</text>
<text x="134.6" y="111.4">AGND</text>
<text x="139.1" y="113.9">NT2</text>
<text x="141.5" y="111.4">GND</text>
<text x="229.1" y="110.1">GND</text>
<text x="259.9" y="109.7" transform="rotate(-90 259.9 109.7)">VDD</text>
<text x="262.1" y="112.6">VBUS_DISCH</text>
<text x="283.7" y="108.8">GND</text>
<text x="361.8" y="108.8">USB4151-GF-C</text>
<text x="108" y="117.2">PWR_FLAG</text>
<text x="136.9" y="116.4">NetTie_2</text>
<text x="238" y="116.4">SEL_PDO5</text>
<text x="252.3" y="115.4" transform="rotate(-90 252.3 115.4)">VREG_2V7</text>
<text x="256.1" y="115.4" transform="rotate(-90 256.1 115.4)">VREG_1V2</text>
<text x="260.5" y="116.4">VBUS_EN_SRC</text>
<text x="360.4" y="116.4">VBUS</text>
<text x="180.3" y="121.5">R8</text>
<text x="180.3" y="124.1">310R</text>
<text x="238" y="120.2">SEL_PDO4</text>
<text x="238" y="124.1">SEL_PDO3</text>
<text x="261.7" y="120.2">VBUS_SENSE</text>
<text x="102.8" y="126.6">AGND</text>
<text x="133.3" y="126.6">AGND</text>
<text x="142.7" y="126.6">GND</text>
<text x="238" y="127.9">SEL_PDO2</text>
<text x="269.9" y="129.1">CC1</text>
<text x="360.4" y="129.1">CC1</text>
<text x="360.4" y="131.7">CC2</text>
<text x="96.4" y="136.8">C6</text>
<text x="180.3" y="134.2">R9</text>
<text x="180.3" y="136.8">340R</text>
<text x="238" y="135.5">SCL</text>
<text x="269.9" y="132.9">CC2</text>
<text x="370.4" y="134.9" transform="rotate(-90 370.4 134.9)">GND</text>
<text x="378.1" y="134.9" transform="rotate(-90 378.1 134.9)">SHIELD</text>
<text x="82.4" y="140.1">U1</text>
<text x="95.6" y="139.3">0.1u</text>
<text x="124.4" y="143.1">+3V3</text>
<text x="238" y="139.3">SDA</text>
<text x="256.1" y="141.7" transform="rotate(-90 256.1 141.7)">GND</text>
<text x="267.5" y="139.3">ADDR0</text>
<text x="282.5" y="141.6">R14</text>
<text x="63.5" y="148.2">C1</text>
<text x="79.2" y="144.4">VIN</text>
<text x="79.2" y="149.5">EN</text>
<text x="86.8" y="149.5">SW</text>
<text x="86.9" y="144.4">CB</text>
<text x="107.3" y="146.9">6u8</text>
<text x="108" y="144.4">L1</text>
<text x="180.3" y="149.5">570R</text>
<text x="180.3" y="146.9">R10</text>
<text x="257.4" y="148.2">STUSB4710AQ1TR</text>
<text x="257.4" y="145.6">U4</text>
<text x="282.1" y="144.1">100k</text>
<text x="292.6" y="146.9">GND</text>
<text x="63.5" y="150.7">2.2u</text>
<text x="79.2" y="154.5">GND</text>
<text x="87.1" y="154.5">FB</text>
<text x="119.4" y="154.5">R2</text>
<text x="130.8" y="153.3">PWR_FLAG</text>
<text x="253.2" y="152">GND</text>
<text x="367.5" y="152">GND</text>
<text x="76.1" y="159.1">TPS560430YFDBVR</text>
<text x="119.4" y="157.1">51k</text>
<text x="130.8" y="158.3">C7</text>
<text x="130.8" y="160.9">22u</text>
<text x="180.3" y="158.3">R11</text>
<text x="180.3" y="160.9">1.95k</text>
<text x="246.3" y="160.9">+3V3</text>
<text x="69.1" y="163.4">GND</text>
<text x="119.4" y="164.7">R3</text>
<text x="119.4" y="167.2">22.1k</text>
<text x="239.5" y="167.5">1k7</text>
<text x="175.2" y="172.3">AGND</text>
<text x="239.4" y="172.1">R12</text>
<text x="114.8" y="174.9">GND</text>
<text x="125" y="174.9">GND</text>
<text x="191.7" y="177.4">+3V3</text>
<text x="239.4" y="179.7">R13</text>
<text x="239.5" y="174.9">1k7</text>
<text x="145" y="187.8">C9</text>
<text x="145" y="190.3">4u7</text>
<text x="155.2" y="190.3">100n</text>
<text x="155.2" y="187.8">C10</text>
<text x="165.4" y="190.3">100n</text>
<text x="165.4" y="187.8">C11</text>
<text x="176.8" y="190.3">100n</text>
<text x="176.8" y="187.8">C12</text>
<text x="187" y="190.3">100n</text>
<text x="187" y="187.8">C13</text>
<text x="157.7" y="197.5">D1</text>
<text x="197.9" y="195.9">STM32G030F6Px</text>
<text x="197.9" y="193.1">U3</text>
<text x="140.2" y="201.5">GND</text>
<text x="157.2" y="200">LED</text>
<text x="172" y="202.8">PA0</text>
<text x="195.2" y="201.2" transform="rotate(-90 195.2 201.2)">VDD</text>
<text x="211.7" y="202.8">NRST</text>
<text x="152.4" y="207.9">R5</text>
<text x="172" y="205.3">PA1</text>
<text x="172" y="207.9">PA2</text>
<text x="211.5" y="207.9">PC15</text>
<text x="133.2" y="215.5">+3V3</text>
<text x="152.4" y="210.4">1k7</text>
<text x="172" y="210.4">PA3</text>
<text x="172" y="213">PA4</text>
<text x="172" y="215.5">PA5</text>
<text x="197.5" y="213">PB3/PB4/PB5/PB6</text>
<text x="207.6" y="215.5">PB7/PB8</text>
<text x="125.8" y="219">J3</text>
<text x="147.8" y="220.6">GND</text>
<text x="172" y="218">PA6</text>
<text x="172" y="220.6">PA7</text>
<text x="206.4" y="218">PB9/PC14</text>
<text x="172" y="223.1">PA8/PB0/PB1/PB2</text>
<text x="172" y="225.7">PA9/PA11</text>
<text x="172" y="228.2">PA10/PA12</text>
<text x="172" y="230.7">PA13</text>
<text x="172" y="233.3">PA14/PA15</text>
<text x="121.7" y="235.1">Serial</text>
<text x="128.4" y="235.1">Wire</text>
<text x="195.2" y="237" transform="rotate(-90 195.2 237)">VSS</text>
<text x="192.3" y="246">GND</text>
</g>
<g font-size="1.8" fill="#a90000">
<text x="45.6" y="70.9">1</text>
<text x="108.5" y="70.9">8</text>
<text x="132.6" y="70.9">7</text>
<text x="45.6" y="73.4">2</text>
<text x="108.5" y="77.2">1</text>
<text x="132.6" y="77.2">6</text>
<text x="132.6" y="83.6">4</text>
<text x="132.6" y="89.9">2</text>
<text x="108.5" y="93.7">5</text>
<text x="132.6" y="96.3">9</text>
<text x="107.9" y="102.6">10</text>
<text x="132.6" y="102.6">3</text>
<text x="251.2" y="105.5" transform="rotate(-90 251.2 105.5)">16</text>
<text x="255" y="105.5" transform="rotate(-90 255 105.5)">15</text>
<text x="258.8" y="104.8" transform="rotate(-90 258.8 104.8)">1</text>
<text x="274.3" y="111.5">13</text>
<text x="234.9" y="115.3">11</text>
<text x="234.9" y="119.1">10</text>
<text x="274.3" y="115.3">14</text>
<text x="274.3" y="119.1">12</text>
<text x="355.6" y="115.3">A9</text>
<text x="235.5" y="122.9">7</text>
<text x="235.5" y="126.7">8</text>
<text x="274.9" y="128">2</text>
<text x="274.9" y="131.8">3</text>
<text x="355.5" y="130.6">B5</text>
<text x="355.6" y="128">A5</text>
<text x="235.5" y="134.4">4</text>
<text x="76.8" y="143.3">5</text>
<text x="90.7" y="143.3">1</text>
<text x="235.5" y="138.2">5</text>
<text x="274.9" y="138.2">9</text>
<text x="369.3" y="140.3" transform="rotate(-90 369.3 140.3)">A12</text>
<text x="376.9" y="139.7" transform="rotate(-90 376.9 139.7)">S1</text>
<text x="76.8" y="148.3">4</text>
<text x="90.7" y="148.3">6</text>
<text x="255" y="144.2" transform="rotate(-90 255 144.2)">6</text>
<text x="76.8" y="153.4">2</text>
<text x="90.7" y="153.4">3</text>
<text x="194.1" y="196.3" transform="rotate(-90 194.1 196.3)">4</text>
<text x="169.5" y="201.7">7</text>
<text x="217.7" y="201.7">6</text>
<text x="168.9" y="209.3">10</text>
<text x="169.5" y="204.2">8</text>
<text x="169.5" y="206.8">9</text>
<text x="217.7" y="206.8">3</text>
<text x="168.9" y="211.8">11</text>
<text x="168.9" y="214.4">12</text>
<text x="217.1" y="211.8">20</text>
<text x="217.7" y="214.4">1</text>
<text x="129.5" y="220.7">1</text>
<text x="168.9" y="216.9">13</text>
<text x="168.9" y="219.5">14</text>
<text x="168.9" y="222">15</text>
<text x="217.7" y="216.9">2</text>
<text x="129.5" y="223.3">2</text>
<text x="129.5" y="225.8">3</text>
<text x="168.9" y="224.5">16</text>
<text x="168.9" y="227.1">17</text>
<text x="129.5" y="228.3">4</text>
<text x="129.5" y="230.9">5</text>
<text x="168.9" y="229.6">18</text>
<text x="168.9" y="232.2">19</text>
<text x="194.1" y="239.5" transform="rotate(-90 194.1 239.5)">5</text>
</g>
<g font-size="1.8" fill="#0f0f0f">
<text x="52.1" y="70.8">PWR_IN</text>
<text x="247.9" y="70.8">BUCK_OUT</text>
<text x="354.3" y="70.8">VBUS</text>
<text x="279.4" y="131.7">CC2</text>
<text x="279.4" y="127.9">CC1</text>
<text x="230.8" y="146" transform="rotate(-90 230.8 146)">SCL</text>
<text x="233.3" y="146" transform="rotate(-90 233.3 146)">SDA</text>
<text x="221.1" y="201.6">NRST</text>
<text x="132.1" y="225.7">GND</text>
<text x="132.1" y="223.2">SW_CLK</text>
<text x="132.1" y="230.8">NRST</text>
<text x="132.1" y="228.3">SWD_IO</text>
<text x="160" y="232.1">SW_CLK</text>
<text x="160" y="229.5">SWD_IO</text>
</g>
<text font-size="1.8" fill="#009600" x="148.6" y="70.8">L_IN</text>
<g font-size="1.8" fill="#0000c2">
<text x="136.9" y="87.7">za</text>
<text x="140.2" y="87.7">MCU fault</text>
<text x="151" y="87.7">monitoring</text>
<text x="221.4" y="118.7">15V</text>
<text x="221.4" y="114.9">20V</text>
<text x="221.4" y="122.5">12V</text>
<text x="222" y="126.3">9V</text>
<text x="172.2" y="159.4">5V</text>
</g>
<g font-size="1.1" fill="#0f0f0f">
<text x="320" y="70.9">CMN_SRC</text>
<text x="102.9" y="148.4">L2_IN</text>
</g>
</svg>
